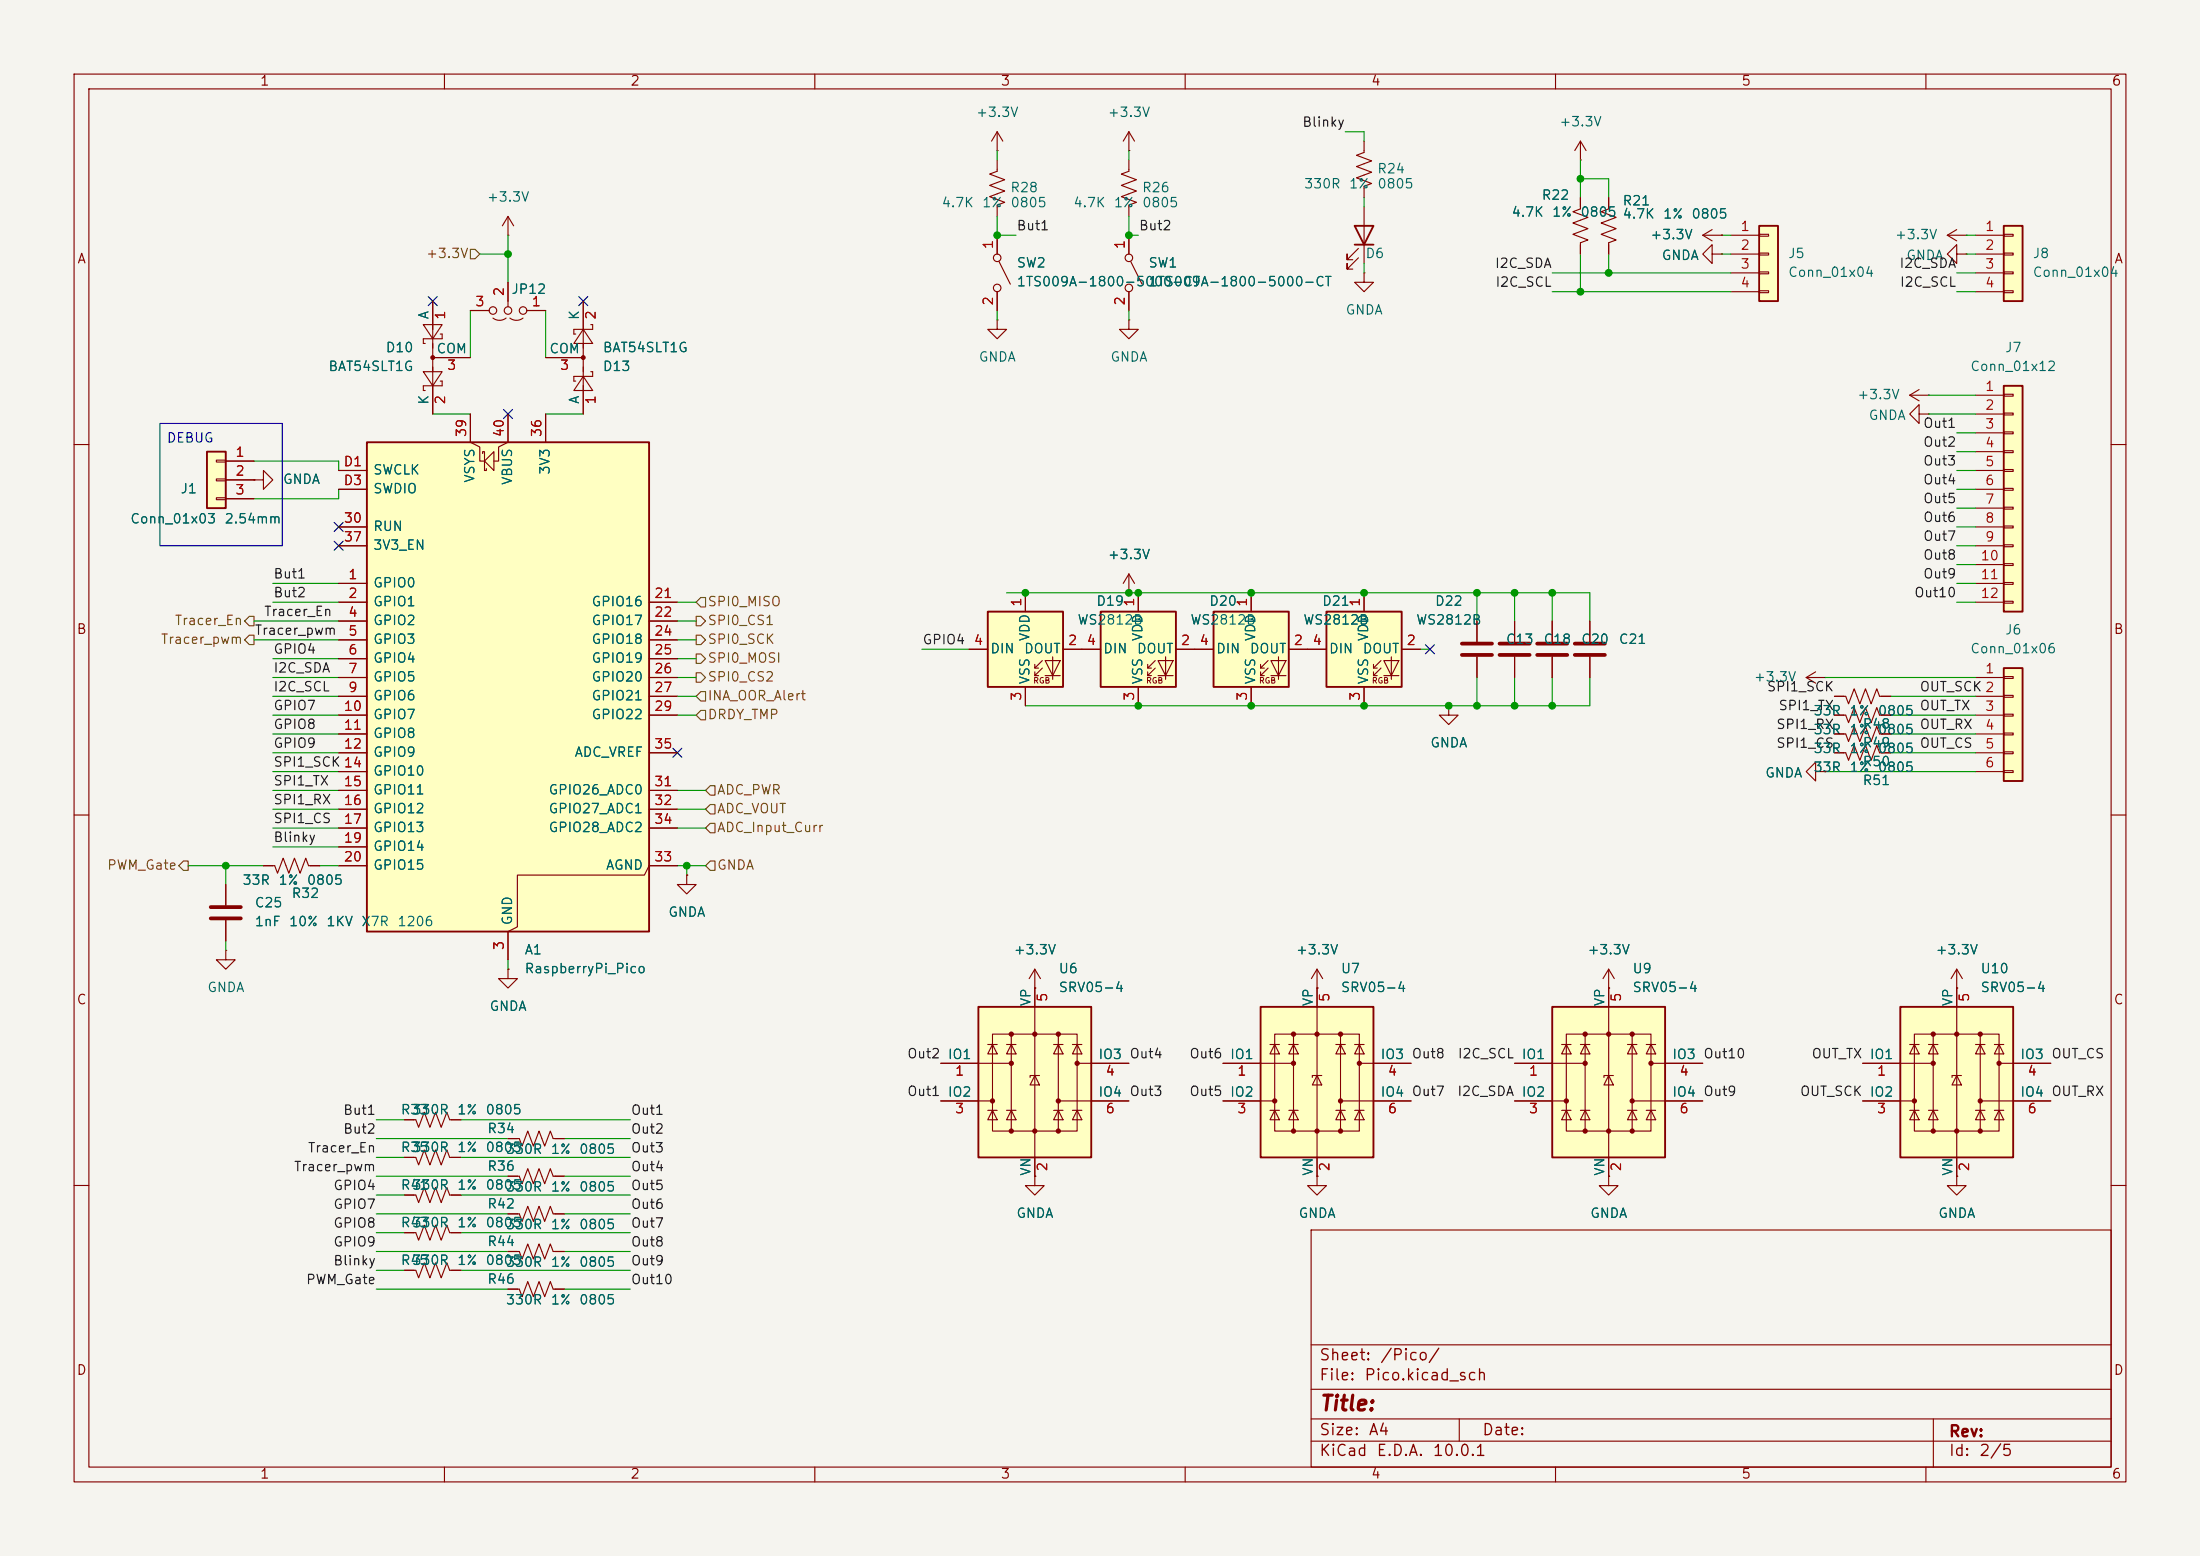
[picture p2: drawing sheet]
<svg xmlns="http://www.w3.org/2000/svg" width="297mm" height="210mm" viewBox="0 0 297 210" stroke-linecap="round" stroke-linejoin="round" font-family="sans-serif">
<path d="M0 0h297v210h-297z" fill="#f5f4ef" stroke="#f5f4ef" stroke-width=".14"/>
<g fill="none" stroke="#840000" stroke-width=".15">
<path d="M10 10h277v190h-277zM12 12h273v186h-273zM60 10v2M110 10v2M160 10v2M210 10v2M260 10v2M231.1 34.3v1.3l-1.2-1.3 1.2-1.3v1.3h1.3M232.4 34.3h.1M262.9 31.8l1.3 .7M262.9 31.8h2.5M264.2 31l-1.3 .8"/>
<path d="M265.4 31.8h.1M10 60h2M285 60h2M10 110h2M285 110h2M68.6 130.8v1.3h1.2l-1.2 1.3-1.3-1.3h1.3M68.6 130.8h.1M54.6 151.1h1.5l.4 1 .8-2 .7 2 .8-2 .8 2 .7-2 .4 1h1.5M10 160h2M177 166h108v32h-108zM285 160h2M60 198v2"/>
<path d="M110 198v2M160 198v2M177 194.5h108M177 191.5h108M177 187.5h108M177 181.5h108M197 191.5v3M210 198v2M260 198v2M261 191.5v6.5"/>
</g>
<path d="M237.5 30.5h2.5v10.1h-2.5z" fill="#ffffc2"/>
<path d="M237.5 30.5h2.5v10.1h-2.5z" fill="none" stroke="#840000" stroke-width=".25"/>
<path d="M233.7 31.8h3.8M233.7 34.3h3.8M233.7 36.8h3.8M233.7 39.4h3.8M237.5 31.6h1.3v.3h-1.3zM237.5 34.2h1.3v.2h-1.3zM237.5 36.7h1.3v.3h-1.3zM237.5 39.2h1.3v.3h-1.3z" fill="none" stroke="#840000" stroke-width=".15"/>
<path d="M179.1 82.6h10.1v10.1h-10.1z" fill="#ffffc2"/>
<path d="M176.5 87.6h2.6M184.1 80v2.6M184.1 92.7v2.6M185.4 90.2h.5M185.4 91.2h.5M186.4 89.2l-1 1v-.5M186.4 90.2l-1 1v-.5M186.8 89.2h2l-1 2zM186.8 91.2h2M187.8 88.6v3.1M189.2 87.6h2.6" fill="none" stroke="#840000" stroke-width=".15"/>
<path d="M179.1 82.6h10.1v10.1h-10.1z" fill="none" stroke="#840000" stroke-width=".25"/>
<path d="M132.1 135.9h15.2v20.3h-15.2z" fill="#ffffc2"/>
<g fill="none" stroke="#840000" stroke-width=".15">
<path d="M30.5 119.4v2.8M35.6 116.8h1.5l.4 1.1 .7-2.1 .8 2.1 .8-2.1 .7 2.1 .8-2.1 .4 1h1.5M30.5 124.2v2.8M134 139.6h11.4v13.1h-11.4zM136.5 139.6v13.1M139.7 133.4h.1M139.7 130.8v28M139.7 130.8l.8 1.3M139.7 130.8l-.8 1.3M142.9 139.6v13.1M127 143.5h9.5M127 148.6h7"/>
<path d="M133.3 141h1.3M133.3 149.9h1.3M134 141l.6 1.2h-1.3zM134 149.9l.6 1.2h-1.3zM135.9 141h1.3M135.9 149.9h1.3M136.5 141l.7 1.2h-1.3zM136.5 149.9l.7 1.2h-1.3zM139.7 145.2l.6 1.2h-1.2zM139.7 158.8v1.2h-1.3l1.3 1.3 1.3-1.3h-1.3M139.7 158.8h.1M140.3 145.2h-1.2v.2"/>
<path d="M142.2 141h1.3M142.2 149.9h1.3M142.9 141l.6 1.2h-1.3zM142.9 149.9l.6 1.2h-1.3zM142.9 148.6h9.5M144.8 141h1.2M144.8 149.9h1.2M145.4 141l.6 1.2h-1.2zM145.4 149.9l.6 1.2h-1.2zM145.4 143.5h7"/>
</g>
<path d="M132.1 135.9h15.2v20.3h-15.2z" fill="none" stroke="#840000" stroke-width=".25"/>
<g fill="#840000" stroke="#840000" stroke-width=".15">
<circle cx="134" cy="148.6" r=".28"/>
<circle cx="136.5" cy="139.6" r=".28"/>
<circle cx="136.5" cy="143.5" r=".28"/>
<circle cx="136.5" cy="152.7" r=".28"/>
<circle cx="139.7" cy="139.6" r=".28"/>
<circle cx="139.7" cy="152.7" r=".28"/>
<circle cx="142.9" cy="139.6" r=".28"/>
<circle cx="142.9" cy="148.6" r=".28"/>
<circle cx="142.9" cy="152.7" r=".28"/>
<circle cx="145.4" cy="143.5" r=".28"/>
</g>
<path d="M28.4 122.4h4.1M28.4 124h4.1" fill="none" stroke="#840000" stroke-width=".51"/>
<path d="M270.5 52.1h2.5v30.5h-2.5z" fill="#ffffc2"/>
<path d="M270.5 52.1h2.5v30.5h-2.5z" fill="none" stroke="#840000" stroke-width=".25"/>
<g fill="none" stroke="#840000" stroke-width=".15">
<path d="M68.6 31.8h.1M68.6 29.2l.7 1.3M68.6 29.2l-.8 1.3M68.6 29.2v2.6M217.2 26.7v1.5l-1 .4 2 .7-2 .8 2 .8-2 .7 2 .8-1 .4v1.5M264.2 34.3v1.3l-1.3-1.3 1.3-1.3v1.3h1.2M265.4 34.3h.1M266.7 53.3h3.8M266.7 55.9h3.8M266.7 58.4h3.8M270.5 53.2h1.3v.3h-1.3zM270.5 55.8h1.3v.2h-1.3z"/>
<path d="M270.5 58.3h1.3v.2h-1.3zM266.7 61h3.8M266.7 63.5h3.8M266.7 66h3.8M266.7 68.6h3.8M266.7 71.1h3.8M266.7 73.7h3.8M266.7 76.2h3.8M266.7 78.7h3.8M270.5 60.8h1.3v.3h-1.3zM270.5 63.4h1.3v.2h-1.3zM270.5 65.9h1.3v.3h-1.3z"/>
<path d="M270.5 68.5h1.3v.2h-1.3zM270.5 71h1.3v.2h-1.3zM270.5 73.5h1.3v.3h-1.3zM270.5 76.1h1.3v.2h-1.3zM270.5 78.6h1.3v.3h-1.3zM266.7 81.3h3.8M270.5 81.2h1.3v.2h-1.3z"/>
</g>
<path d="M270.5 30.5h2.5v10.1h-2.5z" fill="#ffffc2"/>
<path d="M270.5 30.5h2.5v10.1h-2.5z" fill="none" stroke="#840000" stroke-width=".25"/>
<g fill="none" stroke="#840000" stroke-width=".15">
<path d="M266.7 31.8h3.8M266.7 34.3h3.8M266.7 36.8h3.8M266.7 39.4h3.8M270.5 31.6h1.3v.3h-1.3zM270.5 34.2h1.3v.2h-1.3zM270.5 36.7h1.3v.3h-1.3zM270.5 39.2h1.3v.3h-1.3zM73.7 48.3h5M78.7 50.8l1.3 1.9h-2.5zM78.7 44.5l1.3 1.9h-2.5zM78.7 40.6v15.3"/>
<path d="M79.8 50.2h.2v.6h-2.5v.6h.2M79.8 43.8h.2v.7h-2.5v.6h.2M214.6 83.8v2.8M214.6 88.6v2.8M243.8 91.4l1.3 .8M243.8 91.4h2.6M245.1 90.7l-1.3 .7M246.4 91.4h.1M30.5 128.3v1.2h1.2l-1.2 1.3-1.3-1.3h1.3M30.5 128.3h.1"/>
</g>
<circle cx="78.7" cy="48.3" r=".25" fill="#840000" stroke="#840000" stroke-width=".15"/>
<path d="M212.6 86.9h4.1M212.6 88.4h4.1" fill="none" stroke="#840000" stroke-width=".51"/>
<path d="M133.3 82.6h10.2v10.1h-10.2z" fill="#ffffc2"/>
<path d="M130.8 87.6h2.5M138.4 80v2.6M138.4 92.7v2.6M139.7 90.2h.5M139.7 91.2h.5M140.7 89.2l-1 1v-.5M140.7 90.2l-1 1v-.5M141.1 89.2h2l-1 2zM141.1 91.2h2M142.1 88.6v3.1M143.5 87.6h2.5" fill="none" stroke="#840000" stroke-width=".15"/>
<path d="M133.3 82.6h10.2v10.1h-10.2z" fill="none" stroke="#840000" stroke-width=".25"/>
<path d="M148.6 82.6h10.1v10.1h-10.1z" fill="#ffffc2"/>
<g fill="none" stroke="#840000" stroke-width=".15">
<path d="M184.1 19.1v1.5l-1 .4 2.1 .7-2.1 .8 2.1 .7-2.1 .8 2.1 .8-1.1 .3v1.6M183.4 34.8l-1.5 1.5v-.7v.7h.7M183.4 33.5l-1.5 1.6v-.8v.8h.7M184.1 36.8v1.3h-1.2l1.2 1.3 1.3-1.3h-1.3M184.1 36.8h.1M184.1 27.9v7.7M146 87.6h2.6M153.7 80v2.6M153.7 92.7v2.6M154.9 90.2h.5M154.9 91.2h.5M156 89.2l-1.1 1v-.5"/>
<path d="M156 90.2l-1.1 1v-.5M156.3 89.2h2.1l-1 2zM156.3 91.2h2.1M157.4 88.6v3.1M158.7 87.6h2.6M209.5 83.8v2.8M209.5 88.6v2.8M177.8 133.4h.1M177.8 130.8l.8 1.3M177.8 130.8l-.8 1.3M177.8 130.8v2.6M177.8 158.8v1.2h-1.3l1.3 1.3 1.3-1.3h-1.3"/>
<path d="M177.8 158.8h.1"/>
</g>
<path d="M182.9 30.5h2.5l-1.3 2.5zM182.9 33h2.5M148.6 82.6h10.1v10.1h-10.1z" fill="none" stroke="#840000" stroke-width=".25"/>
<path d="M207.5 86.9h4.1M207.5 88.4h4.1" fill="none" stroke="#840000" stroke-width=".51"/>
<path d="M170.2 135.9h15.2v20.3h-15.2z" fill="#ffffc2"/>
<g fill="none" stroke="#840000" stroke-width=".15">
<path d="M195.6 95.3v1.2h-1.3l1.3 1.3 1.2-1.3h-1.2M195.6 95.3h.1M172.1 139.6h11.4v13.1h-11.4zM174.6 139.6v13.1M177.8 133.4v25.4M181 139.6v13.1M217.2 133.4h.1M217.2 130.8l.7 1.3M217.2 130.8l-.8 1.3M217.2 130.8v2.6M165.1 143.5h9.5M165.1 148.6h7"/>
<path d="M171.4 141h1.3M171.4 149.9h1.3M172.1 141l.6 1.2h-1.3zM172.1 149.9l.6 1.2h-1.3zM174 141h1.3M174 149.9h1.3M174.6 141l.7 1.2h-1.3zM174.6 149.9l.7 1.2h-1.3zM177.8 145.2l.6 1.2h-1.2zM178.4 145.2h-1.2v.2M180.3 141h1.3M180.3 149.9h1.3"/>
<path d="M181 141l.6 1.2h-1.3zM181 149.9l.6 1.2h-1.3zM181 148.6h9.5M182.9 141h1.2M182.9 149.9h1.2M183.5 141l.6 1.2h-1.2zM183.5 149.9l.6 1.2h-1.2zM183.5 143.5h7M54.6 166.4h1.5l.4 1 .8-2 .7 2 .8-2 .8 2 .7-2 .4 1h1.5"/>
</g>
<path d="M170.2 135.9h15.2v20.3h-15.2z" fill="none" stroke="#840000" stroke-width=".25"/>
<g fill="#840000" stroke="#840000" stroke-width=".15">
<circle cx="172.1" cy="148.6" r=".28"/>
<circle cx="174.6" cy="139.6" r=".28"/>
<circle cx="174.6" cy="143.5" r=".28"/>
<circle cx="174.6" cy="152.7" r=".28"/>
<circle cx="177.8" cy="139.6" r=".28"/>
<circle cx="177.8" cy="152.7" r=".28"/>
<circle cx="181" cy="139.6" r=".28"/>
<circle cx="181" cy="148.6" r=".28"/>
<circle cx="181" cy="152.7" r=".28"/>
<circle cx="183.5" cy="143.5" r=".28"/>
</g>
<path d="M209.5 135.9h15.3v20.3h-15.3z" fill="#ffffc2"/>
<g fill="none" stroke="#840000" stroke-width=".15">
<path d="M211.5 139.6h11.4v13.1h-11.4zM214 139.6v13.1M217.2 133.4v25.4M220.3 139.6v13.1M204.5 143.5h9.5M204.5 148.6h7M210.8 141h1.3M210.8 149.9h1.3M211.5 141l.6 1.2h-1.3zM211.5 149.9l.6 1.2h-1.3zM213.4 141h1.2M213.4 149.9h1.2"/>
<path d="M214 141l.6 1.2h-1.2zM214 149.9l.6 1.2h-1.2zM217.2 145.2l.6 1.2h-1.3zM217.2 158.8v1.2h-1.3l1.3 1.3 1.2-1.3h-1.2M217.2 158.8h.1M217.8 145.2h-1.3v.2M219.7 141h1.3M219.7 149.9h1.3M220.3 141l.7 1.2h-1.3zM220.3 149.9l.7 1.2h-1.3zM220.3 148.6h9.6M222.2 141h1.3"/>
<path d="M222.2 149.9h1.3M222.9 141l.6 1.2h-1.3zM222.9 149.9l.6 1.2h-1.3zM222.9 143.5h7M54.6 171.5h1.5l.4 1 .8-2.1 .7 2.1 .8-2.1 .8 2.1 .7-2.1 .4 1.1h1.5"/>
</g>
<path d="M209.5 135.9h15.3v20.3h-15.3z" fill="none" stroke="#840000" stroke-width=".25"/>
<g fill="#840000" stroke="#840000" stroke-width=".15">
<circle cx="211.5" cy="148.6" r=".28"/>
<circle cx="214" cy="139.6" r=".28"/>
<circle cx="214" cy="143.5" r=".28"/>
<circle cx="214" cy="152.7" r=".28"/>
<circle cx="217.2" cy="139.6" r=".28"/>
<circle cx="217.2" cy="152.7" r=".28"/>
<circle cx="220.3" cy="139.6" r=".28"/>
<circle cx="220.3" cy="148.6" r=".28"/>
<circle cx="220.3" cy="152.7" r=".28"/>
<circle cx="222.9" cy="143.5" r=".28"/>
</g>
<path d="M163.8 82.6h10.2v10.1h-10.2z" fill="#ffffc2"/>
<g fill="none" stroke="#840000" stroke-width=".15">
<path d="M134.6 21.6v1.5l-1 .4 2 .8-2 .7 2 .8-2 .7 2 .8-1 .4v1.5M229.9 31.8l1.2 .7M229.9 31.8h2.5M231.1 31l-1.2 .8M232.4 31.8h.1M257.8 53.3l1.3 .8M257.8 53.3h2.5M259.1 55.9v1.3l-1.3-1.3 1.3-1.3v1.3h1.2M259.1 52.6l-1.3 .7M260.3 53.3h.1M260.3 55.9h.1M161.3 87.6h2.5"/>
<path d="M168.9 80v2.6M168.9 92.7v2.6M170.2 90.2h.5M170.2 91.2h.5M171.2 89.2l-1 1v-.5M171.2 90.2l-1 1v-.5M171.6 89.2h2l-1 2zM171.6 91.2h2M172.6 88.6v3.1M174 87.6h2.5M199.4 83.8v2.8M199.4 88.6v2.8"/>
<path d="M204.5 83.8v2.8M204.5 88.6v2.8M247.6 96.5h1.6l.4 1 .7-2 .8 2 .7-2 .8 2 .8-2 .3 1h1.6M247.6 94h1.6l.4 1 .7-2 .8 2 .7-2 .8 2 .8-2 .3 1h1.6M247.6 101.6h1.6l.4 1 .7-2 .8 2 .7-2 .8 2 .8-2 .3 1h1.6M54.6 156.2h1.5l.4 1 .8-2 .7 2 .8-2 .8 2 .7-2 .4 1h1.5M68.6 153.7h1.5l.4 1 .7-2 .8 2 .8-2 .7 2 .8-2 .4 1h1.5M68.6 158.8h1.5l.4 1 .7-2.1 .8 2.1 .8-2.1 .7 2.1 .8-2.1 .4 1.1h1.5M264.2 158.8v1.2h-1.3l1.3 1.3 1.2-1.3h-1.2M264.2 158.8h.1M54.6 161.3h1.5l.4 1 .8-2 .7 2 .8-2 .8 2 .7-2 .4 1h1.5M68.6 168.9h1.5l.4 1 .7-2 .8 2 .8-2 .7 2 .8-2 .4 1h1.5"/>
<path d="M68.6 174h1.5l.4 1 .7-2 .8 2 .8-2 .7 2 .8-2 .4 1h1.5M68.6 163.8h1.5l.4 1 .7-2 .8 2 .8-2 .7 2 .8-2 .4 1h1.5"/>
</g>
<path d="M163.8 82.6h10.2v10.1h-10.2z" fill="none" stroke="#840000" stroke-width=".25"/>
<path d="M197.4 86.9h4M197.4 88.4h4M202.4 86.9h4.1M202.4 88.4h4.1" fill="none" stroke="#840000" stroke-width=".51"/>
<path d="M270.5 90.2h2.5v15.2h-2.5z" fill="#ffffc2"/>
<path d="M270.5 90.2h2.5v15.2h-2.5z" fill="none" stroke="#840000" stroke-width=".25"/>
<g fill="none" stroke="#840000" stroke-width=".15">
<path d="M68.6 38.1v3.3M57.1 43.8h2.6l-1.3 1.9zM57.1 50.2h2.6l-1.3 1.9zM58.4 40.6v15.3M58.4 48.3h5.1M59.4 45.1h.3v.6h-2.6v.7h.3M59.4 51.4h.3v.7h-2.6v.6h.3M63.5 41.9h2.5M66.5 42.9a1.44 1.44 0 0 0 1.8 0M68.8 42.9a1.44 1.44 0 0 0 1.8 0M71.1 41.9h2.6M34.3 64.8h1.3v-1.3l1.2 1.3-1.2 1.2v-1.2"/>
<path d="M34.3 64.8h.1M247.6 99.1h1.6l.4 1 .7-2.1 .8 2.1 .7-2.1 .8 2.1 .8-2.1 .3 1.1h1.6M266.7 91.4h3.8M266.7 94h3.8M266.7 96.5h3.8M266.7 99.1h3.8M270.5 91.3h1.3v.3h-1.3zM270.5 93.9h1.3v.2h-1.3zM270.5 96.4h1.3v.2h-1.3zM270.5 98.9h1.3v.3h-1.3zM266.7 101.6h3.8M266.7 104.1h3.8"/>
<path d="M270.5 101.5h1.3v.2h-1.3zM270.5 104h1.3v.3h-1.3z"/>
<circle cx="66.5" cy="41.9" r=".51"/>
<circle cx="68.6" cy="41.9" r=".51"/>
<circle cx="70.6" cy="41.9" r=".51"/>
</g>
<circle cx="58.4" cy="48.3" r=".25" fill="#840000" stroke="#840000" stroke-width=".15"/>
<path d="M256.5 135.9h15.3v20.3h-15.3z" fill="#ffffc2"/>
<g fill="none" stroke="#840000" stroke-width=".15">
<path d="M134.6 17.8l.8 1.3M134.6 17.8l-.7 1.3M134.6 17.8v2.5M152.4 17.8l.8 1.3M152.4 17.8l-.8 1.3M152.4 17.8v2.5M134.6 20.3h.1M152.4 20.3h.1M152.4 21.6v1.5l-1 .4 2 .8-2 .7 2 .8-2 .7 2 .8-1 .4v1.5M245.1 104.1v1.3l-1.3-1.3 1.3-1.2v1.2h1.3M246.4 104.1h.1M258.4 139.6h11.5v13.1h-11.5z"/>
<path d="M261 139.6v13.1M264.2 133.4h.1M264.2 130.8v28M264.2 130.8l.7 1.3M264.2 130.8l-.8 1.3M267.3 139.6v13.1M251.5 143.5h9.5M251.5 148.6h6.9M257.8 141h1.3M257.8 149.9h1.3M258.4 141l.7 1.2h-1.3zM258.4 149.9l.7 1.2h-1.3z"/>
<path d="M260.3 141h1.3M260.3 149.9h1.3M261 141l.6 1.2h-1.3zM261 149.9l.6 1.2h-1.3zM264.2 145.2l.6 1.2h-1.3zM264.8 145.2h-1.3v.2M266.7 141h1.3M266.7 149.9h1.3M267.3 141l.7 1.2h-1.3zM267.3 149.9l.7 1.2h-1.3zM267.3 148.6h9.6M269.2 141h1.3"/>
<path d="M269.2 149.9h1.3M269.9 141l.6 1.2h-1.3zM269.9 149.9l.6 1.2h-1.3zM269.9 143.5h7"/>
</g>
<path d="M256.5 135.9h15.3v20.3h-15.3z" fill="none" stroke="#840000" stroke-width=".25"/>
<g fill="#840000" stroke="#840000" stroke-width=".15">
<circle cx="258.4" cy="148.6" r=".28"/>
<circle cx="261" cy="139.6" r=".28"/>
<circle cx="261" cy="143.5" r=".28"/>
<circle cx="261" cy="152.7" r=".28"/>
<circle cx="264.2" cy="139.6" r=".28"/>
<circle cx="264.2" cy="152.7" r=".28"/>
<circle cx="267.3" cy="139.6" r=".28"/>
<circle cx="267.3" cy="148.6" r=".28"/>
<circle cx="267.3" cy="152.7" r=".28"/>
<circle cx="269.9" cy="143.5" r=".28"/>
</g>
<path d="M27.9 61h2.6v7.6h-2.6z" fill="#ffffc2"/>
<path d="M27.9 61h2.6v7.6h-2.6z" fill="none" stroke="#840000" stroke-width=".25"/>
<g fill="none" stroke="#840000" stroke-width=".15">
<path d="M213.4 19.1l.7 1.2M213.4 19.1l-.8 1.2M213.4 19.1v2.5M134.6 31.8v2.5M134.6 39.4v2.5M134.9 35.3l1.5 3.1M152.4 31.8v2.5M152.4 39.4v2.5M152.7 35.3l1.5 3.1M213.4 21.6h.1M213.4 26.7v1.5l-1.1 .4 2.1 .7-2.1 .8 2.1 .8-2.1 .7 2.1 .8-1 .4v1.5M29.2 62.1h1.3v.3h-1.3z"/>
<path d="M29.2 64.6h1.3v.3h-1.3zM29.2 67.2h1.3v.2h-1.3zM30.5 62.2h3.8M30.5 64.8h3.8M30.5 67.3h3.8M92.7 118.1v1.3h1.3l-1.3 1.3-1.3-1.3h1.3M92.7 118.1h.1"/>
<circle cx="134.6" cy="38.9" r=".51"/>
<circle cx="134.6" cy="34.8" r=".51"/>
<circle cx="152.4" cy="38.9" r=".51"/>
<circle cx="152.4" cy="34.8" r=".51"/>
</g>
<path d="M49.5 59.7h38.1v66h-38.1z" fill="#ffffc2"/>
<path d="M49.5 59.7h38.1v66h-38.1z" fill="none" stroke="#840000" stroke-width=".25"/>
<g fill="none" stroke="#840000" stroke-width=".15">
<path d="M68.6 38.1v2.5M134.6 31.8v2.5M134.6 39.4v2.5M152.4 31.8v2.5M152.4 39.4v2.5M213.4 26.7v1.2M213.4 33v1.3M217.2 26.7v1.2M217.2 33v1.3M232.4 31.8h.1M232.4 34.3h.1M58.4 40.6v3.9"/>
<path d="M58.4 52.1v3.8M58.4 48.3h5.1M63.5 55.9v3.8l1.3 .6v1.9h.6M63.5 41.9h2.5M68.6 55.9v3.8l-1.3 .6v1.9h-.6M71.1 41.9h2.6M73.7 55.9v3.8M73.7 48.3h5M78.7 40.6v3.9M78.7 52.1v3.8M134.6 43.2v1.3h-1.3l1.3 1.2 1.3-1.2h-1.3M134.6 43.2h.1"/>
<path d="M152.4 43.2v1.3h-1.3l1.3 1.2 1.3-1.2h-1.3M152.4 43.2h.1M30.5 62.2h3.8M30.5 64.8h3.8M30.5 67.3h3.8M34.3 64.8h.1M45.7 78.7h3.8M45.7 71.1h3.8M45.7 73.7h3.8M45.7 63.5h3.8M45.7 66h3.8M65.2 61.2v-.2h.2v2.5h.3v-.3"/>
<path d="M65.4 62.2l1.3-1.2v2.5zM152.4 77.5l.8 1.2M152.4 77.5l-.8 1.2M152.4 77.5v2.5M45.7 81.3h3.8M45.7 83.8h3.8M45.7 86.4h3.8M45.7 88.9h3.8M45.7 91.4h3.8M45.7 94h3.8M45.7 96.5h3.8M45.7 99.1h3.8"/>
<path d="M87.6 81.3h3.8M87.6 83.8h3.8M87.6 86.4h3.8M87.6 88.9h3.8M87.6 91.4h3.8M87.6 94h3.8M87.6 96.5h3.8M130.8 87.6h2.5M138.4 80v2.6M138.4 92.7v2.6M143.5 87.6h5.1M152.4 80h.1"/>
<path d="M153.7 80v2.6M153.7 92.7v2.6M158.7 87.6h5.1M168.9 80v2.6M168.9 92.7v2.6M174 87.6h5.1M184.1 80v2.6M184.1 92.7v2.6M189.2 87.6h2.6M195.6 95.3h.1M199.4 83.8v2.8M199.4 88.6v2.8"/>
<path d="M204.5 83.8v2.8M204.5 88.6v2.8M209.5 83.8v2.8M209.5 88.6v2.8M214.6 83.8v2.8M214.6 88.6v2.8M247.6 94h1.3M247.6 96.5h1.3M247.6 99.1h1.3M254 94h1.3M254 96.5h1.3M254 99.1h1.3"/>
<path d="M30.5 119.4v2.8M35.6 116.8h1.2M41.9 116.8h1.3M45.7 101.6h3.8M45.7 104.1h3.8M45.7 106.7h3.8M45.7 109.2h3.8M45.7 111.8h3.8M45.7 114.3h3.8M45.7 116.8h3.8M87.6 101.6h3.8M87.6 106.7h3.8"/>
<path d="M87.6 109.2h3.8M87.6 111.8h3.8M91.4 116.8h-3.8l-.6 1.3h-17.2v7l-1.2 .6v3.8M92.7 118.1h.1M246.4 104.1h.1M247.6 101.6h1.3M254 101.6h1.3M30.5 124.2v2.8M68.6 130.8h.1M139.7 133.4h.1M139.7 133.4v2.5M177.8 133.4h.1"/>
<path d="M177.8 133.4v2.5M217.2 133.4h.1M217.2 133.4v2.5M264.2 133.4h.1M264.2 133.4v2.5M54.6 151.1h1.3M54.6 156.2h1.3M61 151.1h1.2M61 156.2h1.2M68.6 158.8h1.2M68.6 153.7h1.2M74.9 158.8h1.3"/>
<path d="M74.9 153.7h1.3M127 143.5h5.1M127 148.6h5.1M139.7 158.8h.1M139.7 156.2v2.6M147.3 143.5h5.1M147.3 148.6h5.1M165.1 143.5h5.1M165.1 148.6h5.1M177.8 158.8h.1M177.8 156.2v2.6M185.4 143.5h5.1"/>
<path d="M185.4 148.6h5.1M204.5 143.5h5M204.5 148.6h5M217.2 158.8h.1M217.2 156.2v2.6M224.8 143.5h5.1M224.8 148.6h5.1M251.5 143.5h5M251.5 148.6h5M264.2 158.8h.1M264.2 156.2v2.6M271.8 143.5h5.1"/>
<path d="M271.8 148.6h5.1M54.6 161.3h1.3M54.6 171.5h1.3M54.6 166.4h1.3M61 161.3h1.2M61 171.5h1.2M61 166.4h1.2M68.6 163.8h1.2M68.6 174h1.2M68.6 168.9h1.2M74.9 163.8h1.3M74.9 174h1.3"/>
<path d="M74.9 168.9h1.3"/>
</g>
<g fill="none" stroke="#725600" stroke-width=".15">
<path d="M63.5 33.7h.6l.7 .6-.7 .6h-.6zM33.7 85.7h.6v1.3h-.6l-.7-.6zM33.7 83.2h.6v1.3h-.6l-.7-.7zM94 88.3h.6l.6 .6-.6 .6h-.6zM94 83.2h.6l.6 .6-.6 .7h-.6zM94 90.8h.6l.6 .6-.6 .7h-.6zM94 85.7h.6l.6 .7-.6 .6h-.6zM94.6 80.6h.6v1.3h-.6l-.6-.6zM94.6 95.9h.6v1.3h-.6l-.6-.7zM94.6 93.3h.6v1.3h-.6l-.6-.6zM24.8 116.2h.6v1.3h-.6l-.7-.7zM95.9 106h.6v1.3h-.6l-.7-.6z"/>
<path d="M95.9 108.6h.6v1.3h-.6l-.7-.7zM95.9 116.2h.6v1.3h-.6l-.7-.7zM95.9 111.1h.6v1.3h-.6l-.7-.6z"/>
</g>
<g fill="none" stroke="#009600" stroke-width=".15">
<path d="M181.6 17.8h2.5v1.3M64.8 34.3h3.8M68.6 31.8v6.3M134.6 20.3v1.3M134.6 29.2v2.6h2.6M152.4 20.3v1.3M152.4 29.2v2.6h1.3M184.1 26.7v1.2M184.1 35.6v1.2M209.5 39.4h24.2M209.5 36.8h24.2M213.4 21.6v5.1"/>
<path d="M213.4 34.3v5.1M213.4 24.1h3.8v2.6M217.2 34.3v2.5M232.4 31.8h1.3M232.4 34.3h1.3M264.2 39.4h2.5M264.2 36.8h2.5M265.4 31.8h1.3M265.4 34.3h1.3M58.4 55.9h5.1M63.5 41.9v6.4M73.7 55.9h5"/>
<path d="M73.7 41.9v6.4M134.6 41.9v1.3M152.4 41.9v1.3M260.3 55.9h6.4M260.3 53.3h6.4M264.2 58.4h2.5M34.3 62.2h11.4v1.3M36.8 78.7h8.9M45.7 66v1.3h-11.4M264.2 78.7h2.5M264.2 73.7h2.5M264.2 71.1h2.5"/>
<path d="M264.2 68.6h2.5M264.2 76.2h2.5M264.2 63.5h2.5M264.2 66h2.5M264.2 61h2.5M34.3 86.4h11.4M34.3 83.8h11.4M36.8 99.1h8.9M36.8 94h8.9M36.8 91.4h8.9M36.8 81.3h8.9M36.8 88.9h8.9"/>
<path d="M36.8 96.5h8.9M91.4 94h2.6M91.4 91.4h2.6M91.4 86.4h2.6M91.4 81.3h2.6M91.4 83.8h2.6M91.4 88.9h2.6M91.4 96.5h2.6M124.5 87.6h6.3M135.9 80h78.7v3.8M191.8 87.6h1.2M199.4 80v3.8"/>
<path d="M199.4 91.4v3.9M204.5 80v3.8M204.5 91.4v3.9M209.5 80v3.8M209.5 91.4v3.9M214.6 91.4v3.9h-76.2M246.4 91.4h20.3M255.3 99.1h11.4M255.3 94h11.4M255.3 96.5h11.4M264.2 81.3h2.5M25.4 116.8h10.2"/>
<path d="M30.5 116.8v2.6M36.8 111.8h8.9M36.8 109.2h8.9M36.8 114.3h8.9M36.8 101.6h8.9M36.8 104.1h8.9M36.8 106.7h8.9M43.2 116.8h2.5M91.4 116.8h3.8M91.4 111.8h3.8M91.4 109.2h3.8M91.4 106.7h3.8"/>
<path d="M92.7 116.8v1.3M246.4 104.1h20.3M255.3 101.6h11.4M30.5 127v1.3M68.6 129.5v1.3M50.8 151.1h3.8M50.8 153.7h17.8M50.8 158.8h17.8M50.8 156.2h3.8M62.2 151.1h22.9M62.2 156.2h22.9M76.2 153.7h8.9"/>
<path d="M76.2 158.8h8.9M50.8 161.3h3.8M50.8 166.4h3.8M50.8 163.8h17.8M50.8 168.9h17.8M50.8 174h17.8M50.8 171.5h3.8M62.2 161.3h22.9M62.2 166.4h22.9M62.2 171.5h22.9M76.2 163.8h8.9M76.2 168.9h8.9"/>
<path d="M76.2 174h8.9"/>
</g>
<g fill="none" stroke="#000084" stroke-width=".15">
<path d="M57.8 40l1.2 1.2M59 40l-1.2 1.2M68 55.3l1.2 1.2M69.2 55.3l-1.2 1.2M78.1 40l1.2 1.2M79.3 40l-1.2 1.2M45.1 70.5l1.2 1.2M45.1 73.1l1.2 1.2M46.3 70.5l-1.2 1.2M46.3 73.1l-1.2 1.2M192.4 87l1.2 1.2M193.6 87l-1.2 1.2"/>
<path d="M90.8 101l1.2 1.2M92 101l-1.2 1.2"/>
</g>
<path d="M21.6 57.2h16.5v16.5h-16.5z" fill="none" stroke="#0000c2" stroke-width=".15"/>
<g fill="#009600" stroke="#009600" stroke-width=".14">
<circle cx="92.7" cy="116.8" r=".46"/>
<circle cx="30.5" cy="116.8" r=".46"/>
<circle cx="152.4" cy="31.8" r=".46"/>
<circle cx="134.6" cy="31.8" r=".46"/>
<circle cx="68.6" cy="34.3" r=".46"/>
<circle cx="138.4" cy="80" r=".46"/>
<circle cx="204.5" cy="95.3" r=".46"/>
<circle cx="209.5" cy="95.3" r=".46"/>
<circle cx="195.6" cy="95.3" r=".46"/>
<circle cx="199.4" cy="95.3" r=".46"/>
<circle cx="153.7" cy="95.3" r=".46"/>
<circle cx="184.1" cy="95.3" r=".46"/>
<circle cx="213.4" cy="39.4" r=".46"/>
<circle cx="217.2" cy="36.8" r=".46"/>
<circle cx="209.5" cy="80" r=".46"/>
<circle cx="168.9" cy="80" r=".46"/>
<circle cx="168.9" cy="95.3" r=".46"/>
<circle cx="199.4" cy="80" r=".46"/>
<circle cx="204.5" cy="80" r=".46"/>
<circle cx="184.1" cy="80" r=".46"/>
<circle cx="153.7" cy="80" r=".46"/>
<circle cx="152.4" cy="80" r=".46"/>
<circle cx="213.4" cy="24.1" r=".46"/>
</g>
<text font-size="2" fill="#840000" x="178" y="190.9">Title:</text>
<g font-size="1.5" fill="#840000">
<text x="178" y="184">Sheet:</text>
<text x="186.2" y="184">/Pico/</text>
<text x="178" y="186.7">File:</text>
<text x="184.1" y="186.7">Pico.kicad_sch</text>
<text x="178" y="196.9">KiCad</text>
<text x="178" y="194.1">Size:</text>
<text x="184.7" y="194.1">A4</text>
<text x="185.7" y="196.9">E.D.A.</text>
<text x="193.3" y="196.9">10.0.1</text>
<text x="200" y="194.1">Date:</text>
<text x="263" y="194.3">Rev:</text>
<text x="263" y="196.9">Id:</text>
<text x="267.1" y="196.9">2/5</text>
</g>
<g font-size="1.3" fill="#840000">
<text x="35" y="11.9">1</text>
<text x="85" y="11.9">2</text>
<text x="135" y="11.9">3</text>
<text x="185" y="11.9">4</text>
<text x="235" y="11.9">5</text>
<text x="285" y="11.9">6</text>
<text x="10.3" y="35.9">A</text>
<text x="285.3" y="35.9">A</text>
<text x="10.3" y="85.9">B</text>
<text x="285.3" y="85.9">B</text>
<text x="10.3" y="135.9">C</text>
<text x="285.3" y="135.9">C</text>
<text x="10.3" y="185.9">D</text>
<text x="285.3" y="185.9">D</text>
<text x="35" y="199.9">1</text>
<text x="85" y="199.9">2</text>
<text x="135" y="199.9">3</text>
<text x="185" y="199.9">4</text>
<text x="235" y="199.9">5</text>
<text x="285" y="199.9">6</text>
</g>
<g font-size="1.3" fill="#006464">
<text x="131.7" y="16.1">+3.3V</text>
<text x="149.5" y="16.1">+3.3V</text>
<text x="210.4" y="17.4">+3.3V</text>
<text x="185.8" y="23.7">R24</text>
<text x="65.6" y="27.5">+3.3V</text>
<text x="127" y="28.3">4.7K</text>
<text x="132.5" y="28.3">1%</text>
<text x="136.3" y="26.3">R28</text>
<text x="136.3" y="28.3">0805</text>
<text x="144.8" y="28.3">4.7K</text>
<text x="150.3" y="28.3">1%</text>
<text x="154.1" y="26.3">R26</text>
<text x="154.1" y="28.3">0805</text>
<text x="176" y="25.8">330R</text>
<text x="182" y="25.8">1%</text>
<text x="185.9" y="25.8">0805</text>
<text x="204" y="29.6">4.7K</text>
<text x="208" y="27.3">R22</text>
<text x="209.4" y="29.6">1%</text>
<text x="213.3" y="29.6">0805</text>
<text x="219" y="29.8">4.7K</text>
<text x="219" y="28">R21</text>
<text x="224.4" y="29.8">1%</text>
<text x="228.3" y="29.8">0805</text>
<text x="184.3" y="35.2">D6</text>
<text x="222.7" y="32.6">+3.3V</text>
<text x="224.2" y="35.4">GNDA</text>
<text x="241.3" y="35.2">J5</text>
<text x="255.7" y="32.6">+3.3V</text>
<text x="257.3" y="35.4">GNDA</text>
<text x="274.3" y="35.2">J8</text>
<text x="68.9" y="40">JP12</text>
<text x="137.2" y="39">1TS009A-1800-5000-CT</text>
<text x="137.2" y="36.4">SW2</text>
<text x="154.9" y="39">1TS009A-1800-5000-CT</text>
<text x="154.9" y="36.4">SW1</text>
<text x="241.3" y="37.7">Conn_01x04</text>
<text x="274.3" y="37.7">Conn_01x04</text>
<text x="52" y="47.9">D10</text>
<text x="58.2" y="43.2" transform="rotate(-90 58.2 43.2)">A</text>
<text x="78.5" y="43.3" transform="rotate(-90 78.5 43.3)">K</text>
<text x="81.3" y="47.9">BAT54SLT1G</text>
<text x="181.6" y="42.8">GNDA</text>
<text x="270.6" y="47.9">J7</text>
<text x="44.2" y="50.4">BAT54SLT1G</text>
<text x="58.8" y="48">COM</text>
<text x="74.1" y="48">COM</text>
<text x="81.3" y="50.4">D13</text>
<text x="132" y="49.1">GNDA</text>
<text x="149.8" y="49.1">GNDA</text>
<text x="265.9" y="50.4">Conn_01x12</text>
<text x="58.2" y="54.7" transform="rotate(-90 58.2 54.7)">K</text>
<text x="78.5" y="54.6" transform="rotate(-90 78.5 54.6)">A</text>
<text x="250.6" y="54.2">+3.3V</text>
<text x="252.2" y="57">GNDA</text>
<text x="38.1" y="65.6">GNDA</text>
<text x="50.3" y="64.4">SWCLK</text>
<text x="64.4" y="65.3" transform="rotate(-90 64.4 65.3)">VSYS</text>
<text x="69.4" y="65.6" transform="rotate(-90 69.4 65.6)">VBUS</text>
<text x="74.5" y="64.2" transform="rotate(-90 74.5 64.2)">3V3</text>
<text x="17.5" y="71">Conn_01x03</text>
<text x="24.3" y="66.9">J1</text>
<text x="30.2" y="71">2.54mm</text>
<text x="50.3" y="72">RUN</text>
<text x="50.3" y="66.9">SWDIO</text>
<text x="50.3" y="74.5">3V3_EN</text>
<text x="149.5" y="75.8">+3.3V</text>
<text x="50.3" y="79.6">GPIO0</text>
<text x="50.3" y="82.1">GPIO1</text>
<text x="79.8" y="82.1">GPIO16</text>
<text x="147.9" y="82.1">D19</text>
<text x="163.2" y="82.1">D20</text>
<text x="178.4" y="82.1">D21</text>
<text x="193.6" y="82.1">D22</text>
<text x="50.3" y="84.7">GPIO2</text>
<text x="50.3" y="87.2">GPIO3</text>
<text x="50.3" y="89.8">GPIO4</text>
<text x="79.8" y="84.7">GPIO17</text>
<text x="79.8" y="87.2">GPIO18</text>
<text x="79.8" y="89.8">GPIO19</text>
<text x="133.6" y="88.5">DIN</text>
<text x="138.2" y="88.5">DOUT</text>
<text x="139.3" y="86.6" transform="rotate(-90 139.3 86.6)">VDD</text>
<text x="145.4" y="84.6">WS2812B</text>
<text x="148.8" y="88.5">DIN</text>
<text x="153.4" y="88.5">DOUT</text>
<text x="154.5" y="86.6" transform="rotate(-90 154.5 86.6)">VDD</text>
<text x="160.6" y="84.6">WS2812B</text>
<text x="164.1" y="88.5">DIN</text>
<text x="168.6" y="88.5">DOUT</text>
<text x="169.8" y="86.6" transform="rotate(-90 169.8 86.6)">VDD</text>
<text x="175.9" y="84.6">WS2812B</text>
<text x="179.3" y="88.5">DIN</text>
<text x="183.9" y="88.5">DOUT</text>
<text x="185" y="86.6" transform="rotate(-90 185 86.6)">VDD</text>
<text x="191.1" y="84.6">WS2812B</text>
<text x="203.2" y="87.2">C13</text>
<text x="208.3" y="87.2">C18</text>
<text x="213.4" y="87.2">C20</text>
<text x="218.4" y="87.2">C21</text>
<text x="265.9" y="88.5">Conn_01x06</text>
<text x="270.6" y="86">J6</text>
<text x="50.3" y="92.3">GPIO5</text>
<text x="50.3" y="94.8">GPIO6</text>
<text x="79.8" y="92.3">GPIO20</text>
<text x="79.8" y="94.8">GPIO21</text>
<text x="139.3" y="92.5" transform="rotate(-90 139.3 92.5)">VSS</text>
<text x="154.5" y="92.5" transform="rotate(-90 154.5 92.5)">VSS</text>
<text x="169.8" y="92.5" transform="rotate(-90 169.8 92.5)">VSS</text>
<text x="185" y="92.5" transform="rotate(-90 185 92.5)">VSS</text>
<text x="236.7" y="92.3">+3.3V</text>
<text x="50.3" y="97.4">GPIO7</text>
<text x="50.3" y="99.9">GPIO8</text>
<text x="79.8" y="97.4">GPIO22</text>
<text x="193" y="101.2">GNDA</text>
<text x="244.7" y="99.4">33R</text>
<text x="244.7" y="96.9">33R</text>
<text x="244.7" y="102">33R</text>
<text x="249.6" y="99.4">1%</text>
<text x="249.6" y="96.9">1%</text>
<text x="249.6" y="102">1%</text>
<text x="251.4" y="101.2">R49</text>
<text x="251.4" y="98.7">R48</text>
<text x="253.4" y="99.4">0805</text>
<text x="253.4" y="96.9">0805</text>
<text x="253.4" y="102">0805</text>
<text x="50.3" y="102.5">GPIO9</text>
<text x="50.3" y="105">GPIO10</text>
<text x="50.3" y="107.5">GPIO11</text>
<text x="74" y="107.5">GPIO26_ADC0</text>
<text x="77.5" y="102.5">ADC_VREF</text>
<text x="238.2" y="105.3">GNDA</text>
<text x="244.7" y="104.5">33R</text>
<text x="249.6" y="104.5">1%</text>
<text x="251.4" y="106.3">R51</text>
<text x="251.4" y="103.7">R50</text>
<text x="253.4" y="104.5">0805</text>
<text x="50.3" y="110.1">GPIO12</text>
<text x="50.3" y="112.6">GPIO13</text>
<text x="74" y="110.1">GPIO27_ADC1</text>
<text x="74" y="112.6">GPIO28_ADC2</text>
<text x="32.6" y="119.7">33R</text>
<text x="37.5" y="119.7">1%</text>
<text x="41.3" y="119.7">0805</text>
<text x="50.3" y="115.2">GPIO14</text>
<text x="50.3" y="117.7">GPIO15</text>
<text x="81.7" y="117.7">AGND</text>
<text x="34.3" y="122.8">C25</text>
<text x="34.3" y="125.3">1nF</text>
<text x="38.9" y="125.3">10%</text>
<text x="39.3" y="121.5">R32</text>
<text x="44" y="125.3">1KV</text>
<text x="48.7" y="125.3">X7R</text>
<text x="53.6" y="125.3">1206</text>
<text x="69.4" y="125" transform="rotate(-90 69.4 125)">GND</text>
<text x="90.1" y="124.1">GNDA</text>
<text x="70.7" y="129.1">A1</text>
<text x="70.7" y="131.7">RaspberryPi_Pico</text>
<text x="136.8" y="129.1">+3.3V</text>
<text x="142.8" y="131.7">U6</text>
<text x="174.9" y="129.1">+3.3V</text>
<text x="180.9" y="131.7">U7</text>
<text x="214.2" y="129.1">+3.3V</text>
<text x="220.3" y="131.7">U9</text>
<text x="261.2" y="129.1">+3.3V</text>
<text x="267.3" y="131.7">U10</text>
<text x="27.9" y="134.2">GNDA</text>
<text x="66" y="136.8">GNDA</text>
<text x="139.4" y="135.9" transform="rotate(-90 139.4 135.9)">VP</text>
<text x="142.8" y="134.2">SRV05-4</text>
<text x="177.5" y="135.9" transform="rotate(-90 177.5 135.9)">VP</text>
<text x="180.9" y="134.2">SRV05-4</text>
<text x="216.9" y="135.9" transform="rotate(-90 216.9 135.9)">VP</text>
<text x="220.3" y="134.2">SRV05-4</text>
<text x="263.9" y="135.9" transform="rotate(-90 263.9 135.9)">VP</text>
<text x="267.3" y="134.2">SRV05-4</text>
<text x="127.9" y="143.3">IO1</text>
<text x="148.2" y="143.3">IO3 Out4</text>
<text x="148.2" y="143.3">IO3</text>
<text x="166" y="143.3">IO1</text>
<text x="186.3" y="143.3">IO3 Out8</text>
<text x="186.3" y="143.3">IO3</text>
<text x="205.3" y="143.3">IO1</text>
<text x="225.7" y="143.3">IO3 Out10</text>
<text x="225.7" y="143.3">IO3</text>
<text x="252.3" y="143.3">IO1</text>
<text x="272.6" y="143.3">IO3 OUT_CS</text>
<text x="272.6" y="143.3">IO3</text>
<text x="127.9" y="148.3">IO2</text>
<text x="148.2" y="148.3">IO4 Out3</text>
<text x="148.2" y="148.3">IO4</text>
<text x="166" y="148.3">IO2</text>
<text x="186.3" y="148.3">IO4 Out7</text>
<text x="186.3" y="148.3">IO4</text>
<text x="205.3" y="148.3">IO2</text>
<text x="225.7" y="148.3">IO4 Out9</text>
<text x="225.7" y="148.3">IO4</text>
<text x="252.3" y="148.3">IO2</text>
<text x="272.6" y="148.3">IO4 OUT_RX</text>
<text x="272.6" y="148.3">IO4</text>
<text x="54" y="150.7">R33</text>
<text x="54" y="155.8">R35</text>
<text x="55.6" y="150.7">330R</text>
<text x="55.6" y="155.8">330R</text>
<text x="61.6" y="150.7">1%</text>
<text x="61.6" y="155.8">1%</text>
<text x="65.5" y="150.7">0805</text>
<text x="65.5" y="155.8">0805</text>
<text x="65.7" y="153.3">R34</text>
<text x="54" y="160.9">R41</text>
<text x="55.6" y="160.9">330R</text>
<text x="61.6" y="160.9">1%</text>
<text x="65.5" y="160.9">0805</text>
<text x="65.7" y="158.3">R36</text>
<text x="68.2" y="156.1">330R</text>
<text x="68.2" y="161.1">330R</text>
<text x="74.3" y="156.1">1%</text>
<text x="74.3" y="161.1">1%</text>
<text x="78.1" y="156.1">0805</text>
<text x="78.1" y="161.1">0805</text>
<text x="139.4" y="158.8" transform="rotate(-90 139.4 158.8)">VN</text>
<text x="177.5" y="158.8" transform="rotate(-90 177.5 158.8)">VN</text>
<text x="216.9" y="158.8" transform="rotate(-90 216.9 158.8)">VN</text>
<text x="263.9" y="158.8" transform="rotate(-90 263.9 158.8)">VN</text>
<text x="54" y="166">R43</text>
<text x="55.6" y="166">330R</text>
<text x="61.6" y="166">1%</text>
<text x="65.5" y="166">0805</text>
<text x="65.7" y="163.4">R42</text>
<text x="68.2" y="166.2">330R</text>
<text x="74.3" y="166.2">1%</text>
<text x="78.1" y="166.2">0805</text>
<text x="137.1" y="164.7">GNDA</text>
<text x="175.2" y="164.7">GNDA</text>
<text x="214.6" y="164.7">GNDA</text>
<text x="261.6" y="164.7">GNDA</text>
<text x="54" y="171">R45</text>
<text x="55.6" y="171">330R</text>
<text x="61.6" y="171">1%</text>
<text x="65.5" y="171">0805</text>
<text x="65.7" y="168.5">R44</text>
<text x="65.7" y="173.6">R46</text>
<text x="68.2" y="171.3">330R</text>
<text x="74.3" y="171.3">1%</text>
<text x="78.1" y="171.3">0805</text>
<text x="68.2" y="176.4">330R</text>
<text x="74.3" y="176.4">1%</text>
<text x="78.1" y="176.4">0805</text>
</g>
<g font-size="1.3" fill="#0f0f0f">
<text x="175.7" y="17.4">Blinky</text>
<text x="137.2" y="31.4">But1</text>
<text x="153.7" y="31.4">But2</text>
<text x="201.7" y="36.5">I2C_SDA</text>
<text x="201.8" y="39">I2C_SCL</text>
<text x="256.3" y="36.5">I2C_SDA</text>
<text x="256.4" y="39">I2C_SCL</text>
<text x="259.5" y="58.1">Out1</text>
<text x="259.5" y="63.2">Out3</text>
<text x="259.5" y="65.7">Out4</text>
<text x="259.5" y="60.6">Out2</text>
<text x="259.5" y="68.2">Out5</text>
<text x="259.5" y="70.8">Out6</text>
<text x="259.5" y="73.3">Out7</text>
<text x="259.5" y="75.9">Out8</text>
<text x="35.6" y="83.5">Tracer_En</text>
<text x="36.8" y="80.9">But2</text>
<text x="36.8" y="78.4">But1</text>
<text x="258.3" y="80.9">Out10</text>
<text x="259.5" y="78.4">Out9</text>
<text x="34.3" y="86">Tracer_pwm</text>
<text x="36.8" y="88.6">GPIO4</text>
<text x="124.5" y="87.3">GPIO4</text>
<text x="36.8" y="91.1">I2C_SDA</text>
<text x="36.8" y="93.6">I2C_SCL</text>
<text x="238.4" y="93.6">SPI1_SCK</text>
<text x="259.1" y="93.6">OUT_SCK 2</text>
<text x="36.8" y="101.3">GPIO9</text>
<text x="36.8" y="98.7">GPIO8</text>
<text x="36.8" y="96.2">GPIO7</text>
<text x="239.7" y="98.7">SPI1_RX</text>
<text x="239.7" y="101.3">SPI1_CS</text>
<text x="240" y="96.2">SPI1_TX</text>
<text x="259.1" y="98.7">OUT_RX</text>
<text x="259.1" y="101.3">OUT_CS</text>
<text x="259.1" y="96.2">OUT_TX</text>
<text x="36.8" y="103.8">SPI1_SCK 14</text>
<text x="36.8" y="106.3">SPI1_TX</text>
<text x="36.8" y="111.4">SPI1_CS</text>
<text x="36.8" y="108.9">SPI1_RX</text>
<text x="36.8" y="114">Blinky</text>
<text x="122.4" y="143.2">Out2 IO1</text>
<text x="160.5" y="143.2">Out6 IO1</text>
<text x="196.7" y="143.2">I2C_SCL IO1</text>
<text x="244.5" y="143.2">OUT_TX IO1</text>
<text x="122.4" y="148.2">Out1 IO2</text>
<text x="160.5" y="148.2">Out5 IO2</text>
<text x="196.6" y="148.2">I2C_SDA IO2</text>
<text x="242.9" y="148.2">OUT_SCK IO2</text>
<text x="41.5" y="155.9">Tracer_En</text>
<text x="46.2" y="150.8">But1</text>
<text x="46.2" y="153.3">But2</text>
<text x="85.1" y="150.8">Out1</text>
<text x="85.1" y="155.9">Out3</text>
<text x="85.1" y="153.3">Out2</text>
<text x="39.6" y="158.4">Tracer_pwm</text>
<text x="44.9" y="160.9">GPIO4</text>
<text x="85.1" y="158.4">Out4</text>
<text x="85.1" y="160.9">Out5</text>
<text x="44.9" y="163.5">GPIO7</text>
<text x="44.9" y="166">GPIO8</text>
<text x="85.1" y="166">Out7</text>
<text x="85.1" y="163.5">Out6</text>
<text x="41.2" y="173.6">PWM_Gate</text>
<text x="44.9" y="168.6">GPIO9</text>
<text x="44.9" y="171.1">Blinky</text>
<text x="85.1" y="171.1">Out9</text>
<text x="85.1" y="173.6">Out10</text>
<text x="85.1" y="168.6">Out8</text>
</g>
<g font-size="1.3" fill="#725600">
<text x="57.4" y="35.2">+3.3V</text>
<text x="95.4" y="82.1">SPI0_MISO</text>
<text x="21.6" y="87.2">Tracer_pwm</text>
<text x="23.5" y="84.7">Tracer_En</text>
<text x="95.4" y="89.8">SPI0_MOSI</text>
<text x="95.4" y="84.7">SPI0_CS1</text>
<text x="95.4" y="87.2">SPI0_SCK</text>
<text x="95.4" y="92.3">SPI0_CS2</text>
<text x="95.4" y="94.8">INA_OOR_Alert</text>
<text x="95.4" y="97.4">DRDY_TMP</text>
<text x="96.7" y="107.5">ADC_PWR</text>
<text x="96.7" y="110.1">ADC_VOUT</text>
<text x="96.7" y="112.6">ADC_Input_Curr</text>
<text x="14.4" y="117.7">PWM_Gate</text>
<text x="96.7" y="117.7">GNDA</text>
</g>
<g font-size="1.3" fill="#a90000">
<text x="134.4" y="33.7" transform="rotate(-90 134.4 33.7)">1</text>
<text x="152.1" y="33.7" transform="rotate(-90 152.1 33.7)">1</text>
<text x="234.9" y="31.5">1</text>
<text x="234.9" y="34">2</text>
<text x="267.9" y="31.5">1</text>
<text x="267.9" y="34">2</text>
<text x="64.1" y="41.7">3</text>
<text x="68.3" y="40.1" transform="rotate(-90 68.3 40.1)">2</text>
<text x="71.7" y="41.7">1</text>
<text x="134.4" y="41.3" transform="rotate(-90 134.4 41.3)">2</text>
<text x="152.1" y="41.3" transform="rotate(-90 152.1 41.3)">2</text>
<text x="234.9" y="36.6">3</text>
<text x="234.9" y="39.1">4</text>
<text x="267.9" y="36.6">3</text>
<text x="267.9" y="39.1">4</text>
<text x="60.4" y="43.3" transform="rotate(-90 60.4 43.3)">1</text>
<text x="80.7" y="43.3" transform="rotate(-90 80.7 43.3)">2</text>
<text x="60.3" y="50.2">3</text>
<text x="75.5" y="50.2">3</text>
<text x="267.9" y="53.1">1</text>
<text x="60.4" y="54.7" transform="rotate(-90 60.4 54.7)">2</text>
<text x="63.2" y="59.1" transform="rotate(-90 63.2 59.1)">39</text>
<text x="68.3" y="59.1" transform="rotate(-90 68.3 59.1)">40</text>
<text x="73.4" y="59.1" transform="rotate(-90 73.4 59.1)">36</text>
<text x="80.7" y="54.7" transform="rotate(-90 80.7 54.7)">1</text>
<text x="267.9" y="55.6">2</text>
<text x="267.9" y="58.2">3</text>
<text x="31.7" y="62">1</text>
<text x="31.7" y="64.5">2</text>
<text x="46.3" y="63.2">D1</text>
<text x="46.3" y="65.8">D3</text>
<text x="267.9" y="60.7">4</text>
<text x="267.9" y="63.2">5</text>
<text x="267.9" y="65.8">6</text>
<text x="31.7" y="67.1">3</text>
<text x="46.3" y="70.9">30</text>
<text x="267.9" y="68.3">7</text>
<text x="267.9" y="70.9">8</text>
<text x="46.3" y="73.4">37</text>
<text x="267.3" y="75.9">10</text>
<text x="267.9" y="73.4">9</text>
<text x="46.9" y="78.5">1</text>
<text x="46.9" y="81">2</text>
<text x="46.9" y="83.6">4</text>
<text x="88.2" y="81">21</text>
<text x="88.2" y="83.6">22</text>
<text x="138.2" y="82" transform="rotate(-90 138.2 82)">1</text>
<text x="153.4" y="82" transform="rotate(-90 153.4 82)">1</text>
<text x="168.7" y="82" transform="rotate(-90 168.7 82)">1</text>
<text x="183.9" y="82" transform="rotate(-90 183.9 82)">1</text>
<text x="267.3" y="78.5">11</text>
<text x="267.3" y="81">12</text>
<text x="46.9" y="86.1">5</text>
<text x="46.9" y="88.6">6</text>
<text x="88.2" y="86.1">24</text>
<text x="88.2" y="88.6">25</text>
<text x="131.4" y="87.4">4</text>
<text x="144.1" y="87.4">2</text>
<text x="146.6" y="87.4">4</text>
<text x="159.3" y="87.4">2</text>
<text x="161.9" y="87.4">4</text>
<text x="174.6" y="87.4">2</text>
<text x="177.1" y="87.4">4</text>
<text x="189.8" y="87.4">2</text>
<text x="46.9" y="91.2">7</text>
<text x="46.9" y="93.7">9</text>
<text x="88.2" y="91.2">26</text>
<text x="88.2" y="93.7">27</text>
<text x="138.2" y="94.7" transform="rotate(-90 138.2 94.7)">3</text>
<text x="153.4" y="94.7" transform="rotate(-90 153.4 94.7)">3</text>
<text x="168.7" y="94.7" transform="rotate(-90 168.7 94.7)">3</text>
<text x="183.9" y="94.7" transform="rotate(-90 183.9 94.7)">3</text>
<text x="267.9" y="91.2">1</text>
<text x="46.3" y="96.3">10</text>
<text x="46.3" y="98.8">11</text>
<text x="46.3" y="101.3">12</text>
<text x="88.2" y="96.3">29</text>
<text x="88.2" y="101.3">35</text>
<text x="267.9" y="96.3">3</text>
<text x="267.9" y="98.8">4</text>
<text x="267.9" y="101.3">5</text>
<text x="46.3" y="106.4">15</text>
<text x="46.3" y="103.9">14</text>
<text x="88.2" y="106.4">31</text>
<text x="267.9" y="103.9">6</text>
<text x="46.3" y="109">16</text>
<text x="46.3" y="111.5">17</text>
<text x="88.2" y="109">32</text>
<text x="88.2" y="111.5">34</text>
<text x="46.3" y="114">19</text>
<text x="46.3" y="116.6">20</text>
<text x="88.2" y="116.6">33</text>
<text x="68.3" y="128.3" transform="rotate(-90 68.3 128.3)">3</text>
<text x="141.7" y="135.3" transform="rotate(-90 141.7 135.3)">5</text>
<text x="179.8" y="135.3" transform="rotate(-90 179.8 135.3)">5</text>
<text x="219.2" y="135.3" transform="rotate(-90 219.2 135.3)">5</text>
<text x="266.1" y="135.3" transform="rotate(-90 266.1 135.3)">5</text>
<text x="128.8" y="145.5">1</text>
<text x="149.2" y="145.5">4</text>
<text x="166.9" y="145.5">1</text>
<text x="187.3" y="145.5">4</text>
<text x="206.3" y="145.5">1</text>
<text x="226.6" y="145.5">4</text>
<text x="253.3" y="145.5">1</text>
<text x="273.6" y="145.5">4</text>
<text x="128.8" y="150.6">3</text>
<text x="149.2" y="150.6">6</text>
<text x="166.9" y="150.6">3</text>
<text x="187.3" y="150.6">6</text>
<text x="206.3" y="150.6">3</text>
<text x="226.6" y="150.6">6</text>
<text x="253.3" y="150.6">3</text>
<text x="273.6" y="150.6">6</text>
<text x="141.7" y="158.2" transform="rotate(-90 141.7 158.2)">2</text>
<text x="179.8" y="158.2" transform="rotate(-90 179.8 158.2)">2</text>
<text x="219.2" y="158.2" transform="rotate(-90 219.2 158.2)">2</text>
<text x="266.1" y="158.2" transform="rotate(-90 266.1 158.2)">2</text>
</g>
<text font-size="1.3" fill="#0000c2" x="22.4" y="60">DEBUG</text>
<g font-size=".8" fill="#840000">
<text x="139.4" y="92.4">RGB</text>
<text x="154.7" y="92.4">RGB</text>
<text x="169.9" y="92.4">RGB</text>
<text x="185.1" y="92.4">RGB</text>
</g>
</svg>
